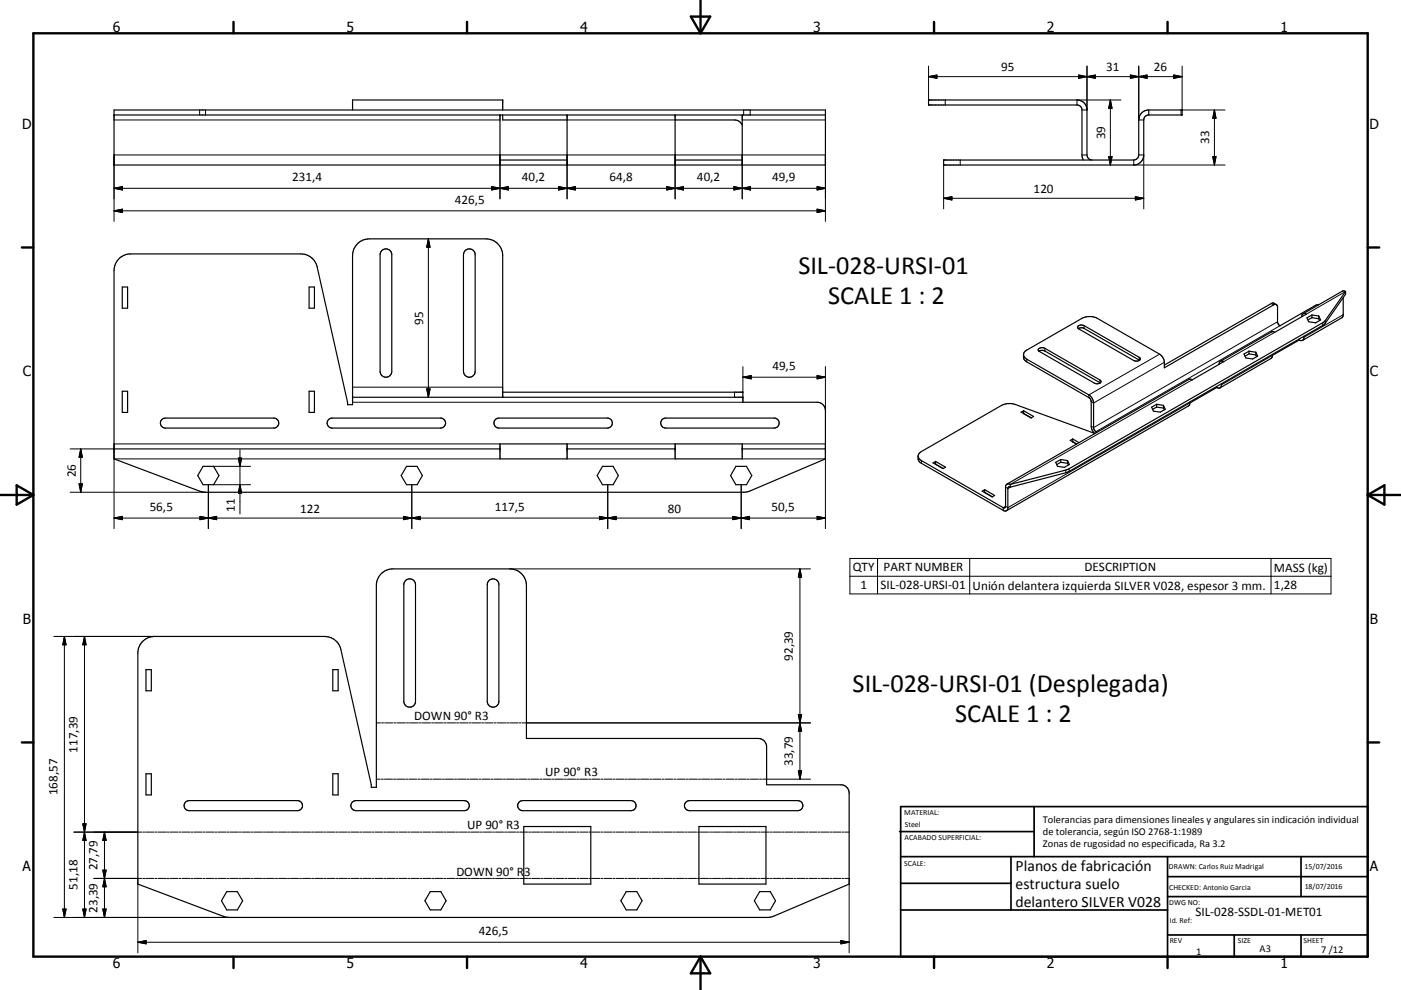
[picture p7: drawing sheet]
<svg xmlns="http://www.w3.org/2000/svg" width="420mm" height="297mm" viewBox="0 0 420 297" stroke-linecap="round" stroke-linejoin="round" font-family="sans-serif">
<g fill="none" stroke="#000" stroke-width=".36">
<path d="M34.2 33h213.3v16.5h-213.3zM34.2 34.5h213.3M105.7 33v-3h45v3M149.9 34.5v15M150.7 34.5v1.5h19.3M170 34.5v15M202.4 34.5v15M202.4 36h17.8a2.52 2.52 0 0 1 2.3 1.5M222.5 34.5v15M344.4 33a2.99 2.99 0 0 0-3 3v10.5a1.57 1.57 0 0 1-1.5 1.5h-57v1.5h57a3 3 0 0 0 3-3v-10.5a1.48 1.48 0 0 1 1.5-1.5M344.4 33h10v1.5h-10M344.4 33v1.5"/>
<path d="M149.9 48h20.1M202.4 48h20.1M324.8 48l-.4-1.5v-13.5a1.47 1.47 0 0 0-1.5-1.5h-44.5v-1.5h44.5a2.96 2.96 0 0 1 3 3v13.5a1.56 1.56 0 0 0 1.5 1.5M114.4 75.2a1.75 1.75 0 0 1 1.9-.4 1.75 1.75 0 0 1 1.2 1.6v35a1.75 1.75 0 0 1-1.8 1.8 1.75 1.75 0 0 1-1.7-1.8v-35zM139.4 75.2a1.75 1.75 0 0 1 1.9-.4 1.75 1.75 0 0 1 1.2 1.6v35a1.75 1.75 0 0 1-1.8 1.8 1.75 1.75 0 0 1-1.8-1.8v-35zM36.7 86.1h1.6v6.4h-1.6zM92.7 86.1h1.6v6.4h-1.6zM323.2 97.8a1.79 1.79 0 0 1 1.8-.1l16.5 9.5a.6 .6 0 0 1 .3 .7 .6 .6 0 0 1-.7 .4l-1.2-.1-16.5-9.5-.4-.4zM323.3 98.6a1.76 1.76 0 0 1 1.7-.1l16.6 9.6M382.7 91.4l-.9-.5-.5 .1-32.2 18.5M390.2 95.1a.86 .86 0 0 1 .4-1 .86 .86 0 0 1 1.1 .1l-9.5 5.5-1-.1-15.3 8.8M393.3 95.3l2.1 .3"/>
<path d="M393.3 95.3l-1.2 .7M393.3 94.5l-1.5 .9 .6 1.1 2 .4 1.5-.9-.5-1.2M393.3 94.5l2.1 .3M393.3 94.5v.8M395.4 91.4l-1.2 .3-10.5 6-.5-.6-.2-.6v-4.6a.7 .7 0 0 0-.4-.6 .7 .7 0 0 0-.8 .2l-32.7 18.8v-1.6a3.2 3.2 0 0 0-1.4-2.4l-18.7-10.8a5 5 0 0 0-4.7 0l-16.5 9.5-.7 .6-.2 .8M395.4 95.6l.2 .6M395.4 94.8v.8M402.7 89.3v5.1l-.3 .8-11.9 6.9M403.4 87.5l-1-.1-11.7 6.7M403.4 87.5l-6.1 8.7-.7 .6-76.1 43.8-17.6 4.7M403.4 87.5v.8l-6.5 9.2-76.4 43.9-17.6 4.8M36.7 117.4h1.6v6.3h-1.6z"/>
<path d="M92.7 117.4h1.6v6.3h-1.6zM105.7 119.2h117M150.7 117.7h72v3h22.3a2.5 2.5 0 0 1 2.5 2.5v14.5l-22.6 9.6-1.5 .4-162.7-.1-26.5-9.9v-56.5a5 5 0 0 1 5-5h51a5 5 0 0 1 4.9 3.9l9.1 40.6v.7h1.5v-44.7a5.1 5.1 0 0 1 5-5h35a5 5 0 0 1 5 5v42.5M306.9 106.4l.2 .7 .7 .7 18.6 10.7a3.2 3.2 0 0 1 1.5 2.4v7.4a1.61 1.61 0 0 0 1 1.4M306.9 106.4l.1 1.3 .5 .7 19.2 11.1 .5 1v7.4a3.5 3.5 0 0 0 1 2.2l-23.8-8.7a5.5 5.5 0 0 0-4.1 .2l-24 13.9-.8 .6-.2 .7M311.4 104.6a1.77 1.77 0 0 1 1.9-.1l16.5 9.5a.67 .67 0 0 1 .1 .9 .67 .67 0 0 1-.8 .2l-1-.2-16.5-9.5-.3-.4zM311.5 105.4a1.77 1.77 0 0 1 1.8-.1l16.6 9.6M364.8 116.3l-8.1 4.6M364.8 116v.3M365.5 109.3a.86 .86 0 0 1 .4-.9 .86 .86 0 0 1 1 .1l-9.5 5.5-1-.1-54.5 31.3M366.2 115.1a.94 .94 0 0 1-.3 1.1 .94 .94 0 0 1-1.1 .1M374.5 106.2l-1.2 .7"/>
<path d="M374.5 106.2l2 .3M374.5 105.4l2 .3M374.5 105.4v.8M374.5 105.4l-1.5 .8 .5 1.2 2 .3 1.5-.9-.5-1.1M376.5 106.5l.2 .5M376.5 105.7v.8M381.5 106.6l-.4 .9-15.3 8.9M381.5 106.4v.2M389.5 102l-8 4.6M389.5 101.7v.3M390.9 100.9a.94 .94 0 0 1-.2 1.1 .94 .94 0 0 1-1.2 0M34.2 134.7h115.7"/>
<path d="M48.5 125.9l1.1-.5h32.5a1.5 1.5 0 0 1 1.5 1.5 1.5 1.5 0 0 1-1.5 1.5h-32.5a1.5 1.5 0 0 1-1.4-.9 1.5 1.5 0 0 1 .3-1.6zM60.9 139.9h3.1l1.6 2.8-1.6 2.7h-3.1l-1.6-2.7zM98.5 125.9l1.1-.5h32.5a1.5 1.5 0 0 1 1.5 1.5 1.5 1.5 0 0 1-1.5 1.5h-32.5a1.52 1.52 0 0 1-1.4-.9 1.52 1.52 0 0 1 .3-1.6zM121.9 139.9h3.2l1.5 2.8-1.5 2.7h-3.2l-1.6-2.7zM148.5 125.9l1.1-.5h32.5a1.5 1.5 0 0 1 1.5 1.5 1.5 1.5 0 0 1-1.5 1.5h-32.5a1.51 1.51 0 0 1-1.4-.9 1.51 1.51 0 0 1 .3-1.6zM149.9 133.2h20.1v4.5h-20.1zM170 134.7h32.4M180.6 139.9h3.2l1.6 2.8-1.6 2.7h-3.2l-1.6-2.7zM198.5 125.9l1.1-.5h32.5a1.5 1.5 0 0 1 1.5 1.5 1.5 1.5 0 0 1-1.5 1.5h-32.5a1.52 1.52 0 0 1-1.4-.9 1.52 1.52 0 0 1 .3-1.6zM202.4 133.2h20.1v4.5h-20.1zM220.6 139.9h3.2l1.6 2.8-1.6 2.7h-3.2l-1.6-2.7zM222.5 134.7h25"/>
<path d="M275.3 136.8l.2 .8 .4 .4 25.2 14.4 .4-.5v-6a.85 .85 0 0 1 1.4-.6M275.3 136.8v1.1l.6 .9 24.9 14.3a.84 .84 0 0 0 1.4-.5v-6l.1-.4h.6M279.7 138.9l.8-.5 3 1.8-.8 .4zM280.5 139.3l2.3 1.3M280.5 139.3h-.1M280.5 138.4v.9M306.1 123.7l.8-.5 3 1.7-.8 .5zM306.9 124.1l2.3 1.3M306.9 124.1h-.1M306.9 123.2v.9M318 138.7l-1.2 .7M318 138.7l2 .3"/>
<path d="M318 137.9l2 .3M318 137.9v.8M318 137.9l-1.5 .8 .5 1.2 2.1 .3 1.5-.8-.6-1.2M320 139l.3 .5M320 138.2v.8M321.6 131.7l-.7 .4 1.9 1.1M321.6 131.7l1.9 1.1M321.6 132.5l1.2 .7M321.6 132.5v.1M321.6 131.7v.8M346.8 122.1l2 .3M346.8 122.1l-1.2 .7"/>
<path d="M346.8 121.3l-1.5 .9 .5 1.1 2.1 .4 1.5-.9-.6-1.2M346.8 121.3l2 .3M346.8 121.3v.8M348.8 122.4l.3 .6M348.8 121.6v.8M356.7 120.9l-.4 .9-54.5 31.4M356.7 120.6v.3M294.5 147.4l.7-.5 3 1.7-.7 .5zM295.2 146.9v.9M302.9 145.3v.9M121.5 174.2a1.76 1.76 0 0 1 2-.4 1.76 1.76 0 0 1 1.1 1.6v35a1.75 1.75 0 0 1-1.8 1.8 1.75 1.75 0 0 1-1.7-1.8v-35zM146.5 174.2a1.75 1.75 0 0 1 2-.4 1.75 1.75 0 0 1 1.1 1.6v35a1.74 1.74 0 0 1-1.8 1.8 1.74 1.74 0 0 1-1.7-1.8v-35z"/>
<path d="M42.6 192.6a4.9 4.9 0 0 1 3.7-1.7h51a5 5 0 0 1 4.9 3.9l9.1 40.6v.8h1.5v-60.5a5 5 0 0 1 5-5h35a5 5 0 0 1 5 5v45.8h69.5a2.5 2.5 0 0 1 2.5 2.6v11.3h22.3a2.5 2.5 0 0 1 2.5 2.6v27.2l-23.5 9.9-163.3 .1-26.5-10v-69.3l.3-1.5zM43.8 200.9h1.6v6.3h-1.6zM99.8 200.9h1.6v6.3h-1.6zM43.8 232.1h1.6v6.4h-1.6zM99.8 232.1h1.6v6.4h-1.6zM55.6 240.6l1.1-.4h32.5a1.51 1.51 0 0 1 1.5 1.5 1.51 1.51 0 0 1-1.5 1.5h-32.5a1.5 1.5 0 0 1-1.4-.9 1.5 1.5 0 0 1 .3-1.7zM105.6 240.6l1.1-.4h32.5a1.51 1.51 0 0 1 1.5 1.5 1.51 1.51 0 0 1-1.5 1.5h-32.5a1.5 1.5 0 0 1-1.4-.9 1.5 1.5 0 0 1 .3-1.7zM155.6 240.6l1.1-.4h32.5a1.51 1.51 0 0 1 1.5 1.5 1.51 1.51 0 0 1-1.5 1.5h-32.5a1.51 1.51 0 0 1-1.4-.9 1.51 1.51 0 0 1 .3-1.7zM157 248h20.1v17.2h-20.1zM205.7 240.6l1-.4h32.5a1.51 1.51 0 0 1 1.5 1.5 1.51 1.51 0 0 1-1.5 1.5h-32.5a1.51 1.51 0 0 1-1.4-.9 1.51 1.51 0 0 1 .4-1.7zM209.5 248h20.1v17.2h-20.1zM68 267.5h3.2l1.5 2.7-1.5 2.8h-3.2l-1.6-2.8z"/>
<path d="M129 267.5h3.2l1.5 2.7-1.5 2.8h-3.2l-1.6-2.8zM187.7 267.5h3.2l1.6 2.7-1.6 2.8h-3.2l-1.5-2.8zM227.8 267.5h3.1l1.6 2.7-1.6 2.8h-3.1l-1.6-2.8z"/>
</g>
<g fill="none" stroke="#000" stroke-width=".3">
<path d="M278.4 19.8v10.2M325.9 19.8v13.2h-1.5M341.4 19.8v16.2h1.5M354.4 19.8v13.2M34.2 36h115.7M59.8 33v1.5M61.6 33v1.5M170 36h32.4M222.5 36h25M223 33v1.5M224.9 33v1.5M278.4 23h76"/>
<path d="M278.4 23l2.5-.5v1zM283.4 30v1.5M323.4 22.5l2.5 .5-2.5 .5zM325.9 23l2.5-.5v1zM332.9 30v19.5M332.9 30l.5 2.5h-1zM336.1 30h-13.2v1.5M338.9 22.5l2.5 .5-2.5 .5zM341.4 23l2.5-.5v1zM351.9 22.5l2.5 .5-2.5 .5zM364.1 33v16.5M364.1 33l.5 2.5h-1z"/>
<path d="M367.3 33h-13.2v1.5M34.2 56.5l2.5-.5v1zM34.2 56.5h213.3M147.4 56v1l5-1v1zM149.9 46.5v13.2M167.5 56l5 1v-1l-5 1zM170 46.5v13.2M199.9 56v1l5-1v1zM202.4 46.5v13.2M220 56l5 1v-1l-5 1zM222.5 46.5v13.2M245 56l2.5 .5-2.5 .5z"/>
<path d="M282.9 59.5h60M282.9 59.5l2.5-.5v1zM282.9 49.5v13.2M287.9 48v1.5M324.4 46.5h1.5M332.4 47h1l-.5 2.5zM339.9 48v1.5h27.4M340.4 59l2.5 .5-2.5 .5zM341.4 46.5h1.5v16.2M363.6 47h1l-.5 2.5zM34.2 66.4v-19.9h213.3v19.9M34.2 63.3l2.5-.6v1.1z"/>
<path d="M34.2 63.3h213.3M128.4 71.7v47.5M128.4 71.7l.5 2.5h-1zM245 62.7l2.5 .6-2.5 .5zM325 97.7v.8M381.1 91.1l.7 .4M382.2 99.7l-15.3 8.8M383 96.5l-55.1 31.8-.7-.4M383.7 97.7l-55.1 31.8v.4M396.6 96.8v.8M397.3 96.2v.8M402.7 94.4l-11.8 6.8"/>
<path d="M403.4 87.5l-11.7 6.7M105.7 116.2h45M127.9 116.7h1l-.5 2.5zM220.2 117.7v1.5M222.7 113.2h24.8M222.7 113.2l2.5-.5v1zM222.7 110v7.7M245 112.7l2.5 .5-2.5 .5zM247.5 110v13.2M307.8 107.8v.8M313.3 104.5v.8M329.8 114v.8"/>
<path d="M341.5 107.2v.8M347.7 106.3l-21.3 12.2v.8M349.1 108.7l-21.2 12.2-.7-.4M357.4 114l-54.5 31.3M381.5 106.6l-15.3 8.8M21 134.7h13.2M24.2 134.7v13M24.2 134.7l.5 2.5h-1zM34.2 137.7h115.7M64 139.9h11.1M71.5 137.4h.9l-.5 2.5zM71.9 134.9v19.3"/>
<path d="M105.7 120.7h117M149.9 133.2h-115.7v25.4M170 133.2h32.4M170 137.7h32.4M222.5 133.2h25v25.4M222.5 137.7h25M276.3 138.2v.8M356.7 120.9l-54.5 31.4-.7-.4-.7 .4v.8M21 147.7h40.6M23.7 145.2h1l-.5 2.5zM34.2 155.4h213.3M34.2 155.4l2.5-.5v1z"/>
<path d="M59.9 154.9l2.6 .5-2.6 .5zM62.5 155.4l2.4-.5v1zM62.5 145.4v13.2M64 145.4h11.1M71.9 145.4l.5 2.5h-.9zM121 154.9l2.5 .5-2.5 .5zM123.5 145.4v13.2M123.5 155.4l2.5-.5v1zM179.7 154.9l2.5 .5-2.5 .5zM182.2 145.4v13.2M182.2 155.4l2.5-.5v1zM219.7 154.9l2.5 .5-2.5 .5z"/>
<path d="M222.2 145.4v13.2M222.2 155.4l2.5-.5v1zM245 154.9l2.5 .5-2.5 .5zM302.9 146.2l-.7 .4-.7-.4M319.5 141v.8M320.5 140.6v.8M152.8 170.7h90.2M239.8 170.7v63.1M239.8 170.7l.5 2.5h-1zM254.8 167.5h144.2v10.7h-144.2zM254.8 172.9h144.2M263.1 167.5v10.7"/>
<path d="M290.7 167.5v10.7M381.1 167.5v10.7M16.1 190.9h30.2M19.3 190.9v84.3M19.3 190.9l.5 2.6h-1zM25.3 190.9v84.3M25.3 190.9l.5 2.6h-1zM112.8 216.9h1.3M114.4 216.9h.6M115.3 216.9h2.5M118.1 216.9h.7M119.1 216.9h2.5"/>
<path d="M121.9 216.9h.6M122.8 216.9h2.5M125.6 216.9h.7M126.6 216.9h2.5M129.4 216.9h.6M130.3 216.9h2.5M133.1 216.9h.7M134.1 216.9h2.5M136.9 216.9h.6M137.8 216.9h2.5M140.6 216.9h.7M141.6 216.9h2.5"/>
<path d="M144.4 216.9h.6M145.3 216.9h2.5M148.1 216.9h.7M149.1 216.9h2.5M151.9 216.9h.6M152.8 216.9h2.5M155.6 216.9h.7M156.6 216.9h86.4M239.3 214.4h1l-.5 2.5zM239.8 216.9l.5 2.5h-1zM112.8 233.8h1.2M114.3 233.8h.6"/>
<path d="M115.2 233.8h2.5M118 233.8h.6M118.9 233.8h2.4M121.7 233.8h.6M122.6 233.8h2.4M125.3 233.8h.6M126.2 233.8h2.5M129 233.8h.6M129.9 233.8h2.4M132.6 233.8h.6M133.5 233.8h2.5M136.3 233.8h.6"/>
<path d="M137.2 233.8h2.4M139.9 233.8h.7M140.9 233.8h2.4M143.6 233.8h.6M144.5 233.8h2.4M147.3 233.8h.6M148.2 233.8h2.4M150.9 233.8h.6M151.8 233.8h2.5M154.6 233.8h.6M155.5 233.8h2.4M158.2 233.8h.6"/>
<path d="M159.1 233.8h2.5M161.9 233.8h.6M162.8 233.8h2.4M165.5 233.8h.7M166.5 233.8h2.4M169.2 233.8h.6M170.1 233.8h2.5M172.9 233.8h.6M173.8 233.8h2.4M176.5 233.8h.6M177.4 233.8h2.5M180.2 233.8h.6"/>
<path d="M181.1 233.8h2.4M183.8 233.8h.6M184.7 233.8h2.5M187.5 233.8h.6M188.4 233.8h2.4M191.1 233.8h.6M192 233.8h2.5M194.8 233.8h.6M195.7 233.8h2.4M198.4 233.8h.7M199.4 233.8h2.4M202.1 233.8h.6"/>
<path d="M203 233.8h2.5M205.8 233.8h.6M206.7 233.8h2.4M209.4 233.8h.6M210.3 233.8h2.5M213.1 233.8h.6M214 233.8h2.4M216.7 233.8h.6M217.6 233.8h2.5M220.4 233.8h.6M221.3 233.8h2.4M224 233.8h.7"/>
<path d="M225 233.8h2.4M227.7 233.8h.6M228.6 233.8h14.4M239.3 231.3h1l-.5 2.5zM22.2 249.6h20.3M24.8 247.2h1l-.5 2.4zM25.3 249.6l.5 2.6h-1zM31.3 249.6v25.6M31.3 249.6l.5 2.6h-1zM42.8 249.6h.6M43.7 249.6h2.4M46.4 249.6h.6"/>
<path d="M47.3 249.6h2.5M50 249.6h.7M51 249.6h2.4M53.7 249.6h.6M54.6 249.6h2.4M57.3 249.6h.6M58.2 249.6h2.4M60.9 249.6h.6M61.8 249.6h2.4M64.5 249.6h.6M65.4 249.6h2.4M68.1 249.6h.6"/>
<path d="M69 249.6h2.4M71.7 249.6h.6M72.6 249.6h2.5M75.4 249.6h.6M76.3 249.6h2.4M79 249.6h.6M79.9 249.6h2.4M82.6 249.6h.6M83.5 249.6h2.4M86.2 249.6h.6M87.1 249.6h2.4M89.8 249.6h.6"/>
<path d="M90.7 249.6h2.4M93.4 249.6h.6M94.3 249.6h2.4M97 249.6h.6M97.9 249.6h2.5M100.7 249.6h.6M101.6 249.6h2.4M104.3 249.6h.6M105.2 249.6h2.4M107.9 249.6h.6M108.8 249.6h2.4M111.5 249.6h.6"/>
<path d="M112.4 249.6h2.4M115.1 249.6h.6M116 249.6h2.4M118.7 249.6h.6M119.6 249.6h2.5M122.3 249.6h.6M123.3 249.6h2.4M126 249.6h.6M126.9 249.6h2.4M129.6 249.6h.6M130.5 249.6h2.4M133.2 249.6h.6"/>
<path d="M134.1 249.6h2.4M136.8 249.6h.6M137.7 249.6h2.4M140.4 249.6h.6M141.3 249.6h2.4M144 249.6h.6M144.9 249.6h2.5M147.7 249.6h.5M148.6 249.6h2.4M151.3 249.6h.6M152.2 249.6h2.4M154.9 249.6h.6"/>
<path d="M155.8 249.6h2.4M158.5 249.6h.6M159.4 249.6h2.4M162.1 249.6h.6M163 249.6h2.4M165.7 249.6h.6M166.6 249.6h2.4M169.3 249.6h.6M170.2 249.6h2.5M173 249.6h.6M173.9 249.6h2.4M176.6 249.6h.6"/>
<path d="M177.5 249.6h2.4M180.2 249.6h.6M181.1 249.6h2.4M183.8 249.6h.6M184.7 249.6h2.4M187.4 249.6h.6M188.3 249.6h2.4M191 249.6h.6M191.9 249.6h2.5M194.6 249.6h.6M195.5 249.6h2.5M198.3 249.6h.6"/>
<path d="M199.2 249.6h2.4M201.9 249.6h.6M202.8 249.6h2.4M205.5 249.6h.6M206.4 249.6h2.4M209.1 249.6h.6M210 249.6h2.4M212.7 249.6h.6M213.6 249.6h2.4M216.3 249.6h.6M217.2 249.6h2.5M220 249.6h.5"/>
<path d="M220.8 249.6h2.5M223.6 249.6h.6M224.5 249.6h2.4M227.2 249.6h.6M228.1 249.6h2.4M230.8 249.6h.6M231.7 249.6h2.4M234.4 249.6h.6M235.3 249.6h2.4M238 249.6h.6M238.9 249.6h2.4M241.6 249.6h.6"/>
<path d="M242.5 249.6h2.5M245.3 249.6h.5M246.1 249.6h2.5M248.9 249.6h.6M249.8 249.6h2.4M252.5 249.6h.6M253.4 249.6h1.2M16.1 275.2h52.6M18.8 272.7h1l-.5 2.5zM24.8 272.7h1l-.5 2.5zM28.1 263.5h14.4M30.8 272.7h1l-.5 2.5z"/>
<path d="M30.8 261l1 5h-1l1-5zM41.3 263.5v22.4M42.8 263.5h.6M43.7 263.5h2.4M46.4 263.5h.6M47.3 263.5h2.5M50 263.5h.7M51 263.5h2.4M53.7 263.5h.6M54.6 263.5h2.4M57.3 263.5h.6M58.2 263.5h2.4"/>
<path d="M60.9 263.5h.6M61.8 263.5h2.4M64.5 263.5h.6M65.4 263.5h2.4M68.1 263.5h.6M69 263.5h2.4M71.7 263.5h.6M72.6 263.5h2.5M75.4 263.5h.6M76.3 263.5h2.4M79 263.5h.6M79.9 263.5h2.4"/>
<path d="M82.6 263.5h.6M83.5 263.5h2.4M86.2 263.5h.6M87.1 263.5h2.4M89.8 263.5h.6M90.7 263.5h2.4M93.4 263.5h.6M94.3 263.5h2.4M97 263.5h.6M97.9 263.5h2.5M100.7 263.5h.6M101.6 263.5h2.4"/>
<path d="M104.3 263.5h.6M105.2 263.5h2.4M107.9 263.5h.6M108.8 263.5h2.4M111.5 263.5h.6M112.4 263.5h2.4M115.1 263.5h.6M116 263.5h2.4M118.7 263.5h.6M119.6 263.5h2.5M122.3 263.5h.6M123.3 263.5h2.4"/>
<path d="M126 263.5h.6M126.9 263.5h2.4M129.6 263.5h.6M130.5 263.5h2.4M133.2 263.5h.6M134.1 263.5h2.4M136.8 263.5h.6M137.7 263.5h2.4M140.4 263.5h.6M141.3 263.5h2.4M144 263.5h.6M144.9 263.5h2.5"/>
<path d="M147.7 263.5h.5M148.6 263.5h2.4M151.3 263.5h.6M152.2 263.5h2.4M154.9 263.5h.6M155.8 263.5h2.4M158.5 263.5h.6M159.4 263.5h2.4M162.1 263.5h.6M163 263.5h2.4M165.7 263.5h.6M166.6 263.5h2.4"/>
<path d="M169.3 263.5h.6M170.2 263.5h2.5M173 263.5h.6M173.9 263.5h2.4M176.6 263.5h.6M177.5 263.5h2.4M180.2 263.5h.6M181.1 263.5h2.4M183.8 263.5h.6M184.7 263.5h2.4M187.4 263.5h.6M188.3 263.5h2.4"/>
<path d="M191 263.5h.6M191.9 263.5h2.5M194.6 263.5h.6M195.5 263.5h2.5M198.3 263.5h.6M199.2 263.5h2.4M201.9 263.5h.6M202.8 263.5h2.4M205.5 263.5h.6M206.4 263.5h2.4M209.1 263.5h.6M210 263.5h2.4"/>
<path d="M212.7 263.5h.6M213.6 263.5h2.4M216.3 263.5h.6M217.2 263.5h2.5M220 263.5h.5M220.8 263.5h2.5M223.6 263.5h.6M224.5 263.5h2.4M227.2 263.5h.6M228.1 263.5h2.4M230.8 263.5h.6M231.7 263.5h2.4"/>
<path d="M234.4 263.5h.6M235.3 263.5h2.4M238 263.5h.6M238.9 263.5h2.4M241.6 263.5h.6M242.5 263.5h2.5M245.3 263.5h.5M246.1 263.5h2.5M248.9 263.5h.6M249.8 263.5h2.4M252.5 263.5h.6M253.4 263.5h1.2v22.4"/>
<path d="M41.3 282.7h213.3M41.3 282.7l2.5-.5v1zM252.1 282.2l2.5 .5-2.5 .5z"/>
</g>
<g fill="none" stroke="#000" stroke-width=".71">
<path d="M10 10h400v277h-400zM70 6.6v3.4M140 6.6v3.4M207.1 5h5.8l-2.9 5zM210 0v10M280 6.6v3.4M350 6.6v3.4M6.6 74.2h3.4M410 74.2h3.5M0 148.5h10M5 145.6l5 2.9-5 2.9zM410 148.5h10.1"/>
<path d="M410 148.5l5.1-2.9v5.8zM6.6 222.7h3.4M410 222.7h3.5M70 287v3.4M140 287v3.4M210 287v10M210 287l2.9 5h-5.8zM280 287v3.4M350 287v3.4"/>
</g>
<g fill="none" stroke="#000" stroke-width=".51">
<path d="M269.7 249.5h40.3M270 242h140v45h-140zM270 257h140M303.1 257v16M310 242v15M350 257v30M390.1 257v12M270 265h33.1M270 273h80M350 269h60M350 263h60M350 280.5h60"/>
<path d="M370 280.5v6.5M390.1 280.5v6.5"/>
</g>
<g fill="#000" stroke="#000" stroke-width=".3">
<path d="M278.4 23l2.5-.5v1zM323.4 22.5l2.5 .5-2.5 .5zM325.9 23l2.5-.5v1zM332.9 30l.5 2.5h-1zM338.9 22.5l2.5 .5-2.5 .5zM341.4 23l2.5-.5v1zM351.9 22.5l2.5 .5-2.5 .5zM364.1 33l.5 2.5h-1zM34.2 56.5l2.5-.5v1zM147.4 56l2.5 .5-2.5 .5zM149.9 56.5l2.5-.5v1zM167.5 56l2.5 .5-2.5 .5z"/>
<path d="M170 56.5l2.5-.5v1zM199.9 56l2.5 .5-2.5 .5zM202.4 56.5l2.5-.5v1zM220 56l2.5 .5-2.5 .5zM222.5 56.5l2.5-.5v1zM245 56l2.5 .5-2.5 .5zM282.9 59.5l2.5-.5v1zM332.4 47h1l-.5 2.5zM340.4 59l2.5 .5-2.5 .5zM363.6 47h1l-.5 2.5zM34.2 63.3l2.5-.6v1.1zM128.4 71.7l.5 2.5h-1z"/>
<path d="M245 62.7l2.5 .6-2.5 .5zM127.9 116.7h1l-.5 2.5zM222.7 113.2l2.5-.5v1zM245 112.7l2.5 .5-2.5 .5zM24.2 134.7l.5 2.5h-1zM71.5 137.4h.9l-.5 2.5zM23.7 145.2h1l-.5 2.5zM34.2 155.4l2.5-.5v1zM59.9 154.9l2.6 .5-2.6 .5zM62.5 155.4l2.4-.5v1zM71.9 145.4l.5 2.5h-.9zM121 154.9l2.5 .5-2.5 .5z"/>
<path d="M123.5 155.4l2.5-.5v1zM179.7 154.9l2.5 .5-2.5 .5zM182.2 155.4l2.5-.5v1zM219.7 154.9l2.5 .5-2.5 .5zM222.2 155.4l2.5-.5v1zM245 154.9l2.5 .5-2.5 .5zM239.8 170.7l.5 2.5h-1zM19.3 190.9l.5 2.6h-1zM25.3 190.9l.5 2.6h-1zM239.3 214.4h1l-.5 2.5zM239.8 216.9l.5 2.5h-1zM239.3 231.3h1l-.5 2.5z"/>
<path d="M24.8 247.2h1l-.5 2.4zM25.3 249.6l.5 2.6h-1zM31.3 249.6l.5 2.6h-1zM18.8 272.7h1l-.5 2.5zM24.8 272.7h1l-.5 2.5zM30.8 272.7h1l-.5 2.5zM30.8 261h1l-.5 2.5zM31.3 263.5l.5 2.5h-1zM41.3 282.7l2.5-.5v1zM252.1 282.2l2.5 .5-2.5 .5z"/>
</g>
<g font-size="7.9">
<text x="239.4" y="82.2">SIL-028-URSI-01</text>
<text x="248.3" y="91.2">SCALE 1 : 2</text>
<text x="255.6" y="207.7">SIL-028-URSI-01 (Desplegada)</text>
<text x="286.3" y="216.7">SCALE 1 : 2</text>
</g>
<g font-size="4.7">
<text x="304.5" y="261.2">Planos de fabricación</text>
<text x="304.5" y="266.6">estructura suelo</text>
<text x="304.5" y="272">delantero SILVER V028</text>
</g>
<g font-size="4.2">
<text x="33.9" y="9.6">6</text>
<text x="103.9" y="9.6">5</text>
<text x="173.9" y="9.6">4</text>
<text x="243.8" y="9.6">3</text>
<text x="313.9" y="9.6">2</text>
<text x="383.9" y="9.6">1</text>
<text x="6.7" y="38.7">D</text>
<text x="410.5" y="38.7">D</text>
<text x="6.9" y="112.9">C</text>
<text x="410.7" y="112.9">C</text>
<text x="6.9" y="187.1">B</text>
<text x="410.7" y="187.1">B</text>
<text x="6.8" y="261.4">A</text>
<text x="410.7" y="261.4">A</text>
<text x="33.9" y="290.4">6</text>
<text x="103.9" y="290.4">5</text>
<text x="173.9" y="290.4">4</text>
<text x="243.8" y="290.4">3</text>
<text x="313.9" y="290.4">2</text>
<text x="383.9" y="290.4">1</text>
</g>
<g font-size="3.9">
<text x="300.1" y="21.4">95</text>
<text x="331.6" y="21.4">31</text>
<text x="345.9" y="21.4">26</text>
<text x="331.3" y="41.7" transform="rotate(-90 331.3 41.7)">39</text>
<text x="362.5" y="43.3" transform="rotate(-90 362.5 43.3)">33</text>
<text x="87.6" y="54.4">231,4</text>
<text x="156.5" y="54.4">40,2</text>
<text x="182.7" y="54.4">64,8</text>
<text x="209" y="54.4">40,2</text>
<text x="231.5" y="54.4">49,9</text>
<text x="309.9" y="57.9">120</text>
<text x="136.4" y="61.2">426,5</text>
<text x="126.9" y="97.5" transform="rotate(-90 126.9 97.5)">95</text>
<text x="231.6" y="111.1">49,5</text>
<text x="22.7" y="143.2" transform="rotate(-90 22.7 143.2)">26</text>
<text x="44.9" y="153.3">56,5</text>
<text x="70.4" y="153.5" transform="rotate(-90 70.4 153.5)">11</text>
<text x="90" y="153.9">122</text>
<text x="148.3" y="153.3">117,5</text>
<text x="200.2" y="153.8">80</text>
<text x="231.3" y="153.3">50,5</text>
<text x="255.7" y="171.4">QTY</text>
<text x="264.9" y="171.4">PART NUMBER</text>
<text x="325.1" y="171.4">DESCRIPTION</text>
<text x="381.9" y="171.5">MASS (kg)</text>
<text x="258" y="176.8">1</text>
<text x="264" y="176.8">SIL-028-URSI-01</text>
<text x="291.6" y="176.9">Unión delantera izquierda SILVER V028, espesor 3 mm.</text>
<text x="381.9" y="176.8">1,28</text>
<text x="237.7" y="198.2" transform="rotate(-90 237.7 198.2)">92,39</text>
<text x="124.2" y="216.1">DOWN 90° R3</text>
<text x="23.3" y="225.8" transform="rotate(-90 23.3 225.8)">117,39</text>
<text x="163.4" y="232.9">UP 90° R3</text>
<text x="237.7" y="229.8" transform="rotate(-90 237.7 229.8)">33,79</text>
<text x="17.3" y="238.6" transform="rotate(-90 17.3 238.6)">168,57</text>
<text x="140" y="248.8">UP 90° R3</text>
<text x="29.2" y="261.1" transform="rotate(-90 29.2 261.1)">27,79</text>
<text x="136.8" y="262.7">DOWN 90° R</text>
<text x="157.1" y="262.7">3</text>
<text x="23.3" y="267" transform="rotate(-90 23.3 267)">51,18</text>
<text x="29.2" y="273.9" transform="rotate(-90 29.2 273.9)">23,39</text>
<text x="358.4" y="274.9">SIL-028-SSDL-01-MET01</text>
<text x="143.5" y="280.6">426,5</text>
</g>
<g font-size="3.1">
<text x="312.7" y="246.8">Tolerancias para dimensiones lineales y angulares sin indicación individual</text>
<text x="312.7" y="250.4">de tolerancia, según ISO 2768-1:1989</text>
<text x="312.7" y="254">Zonas de rugosidad no especificada, Ra 3.2</text>
<text x="358.6" y="286.5">1</text>
<text x="377.6" y="285.6">A3</text>
<text x="396.1" y="285.9">7 /12</text>
</g>
<g font-size="2.4">
<text x="271.1" y="244.4">MATERIAL:</text>
<text x="271.2" y="252">ACABADO SUPERFICIAL:</text>
<text x="271.3" y="248">Steel</text>
<text x="271.1" y="259.7">SCALE:</text>
<text x="350.4" y="260.8">DRAWN: Carlos Ruiz Madrigal</text>
<text x="391.1" y="260.6">15/07/2016</text>
<text x="350.5" y="267">CHECKED: Antonio Garcia</text>
<text x="391.2" y="266.7">18/07/2016</text>
<text x="350.5" y="271.4">DWG NO:</text>
<text x="350.7" y="276.9">Id. Ref:</text>
<text x="350.7" y="282.8">REV</text>
<text x="371.1" y="282.9">SIZE</text>
<text x="390.8" y="283">SHEET</text>
</g>
</svg>
